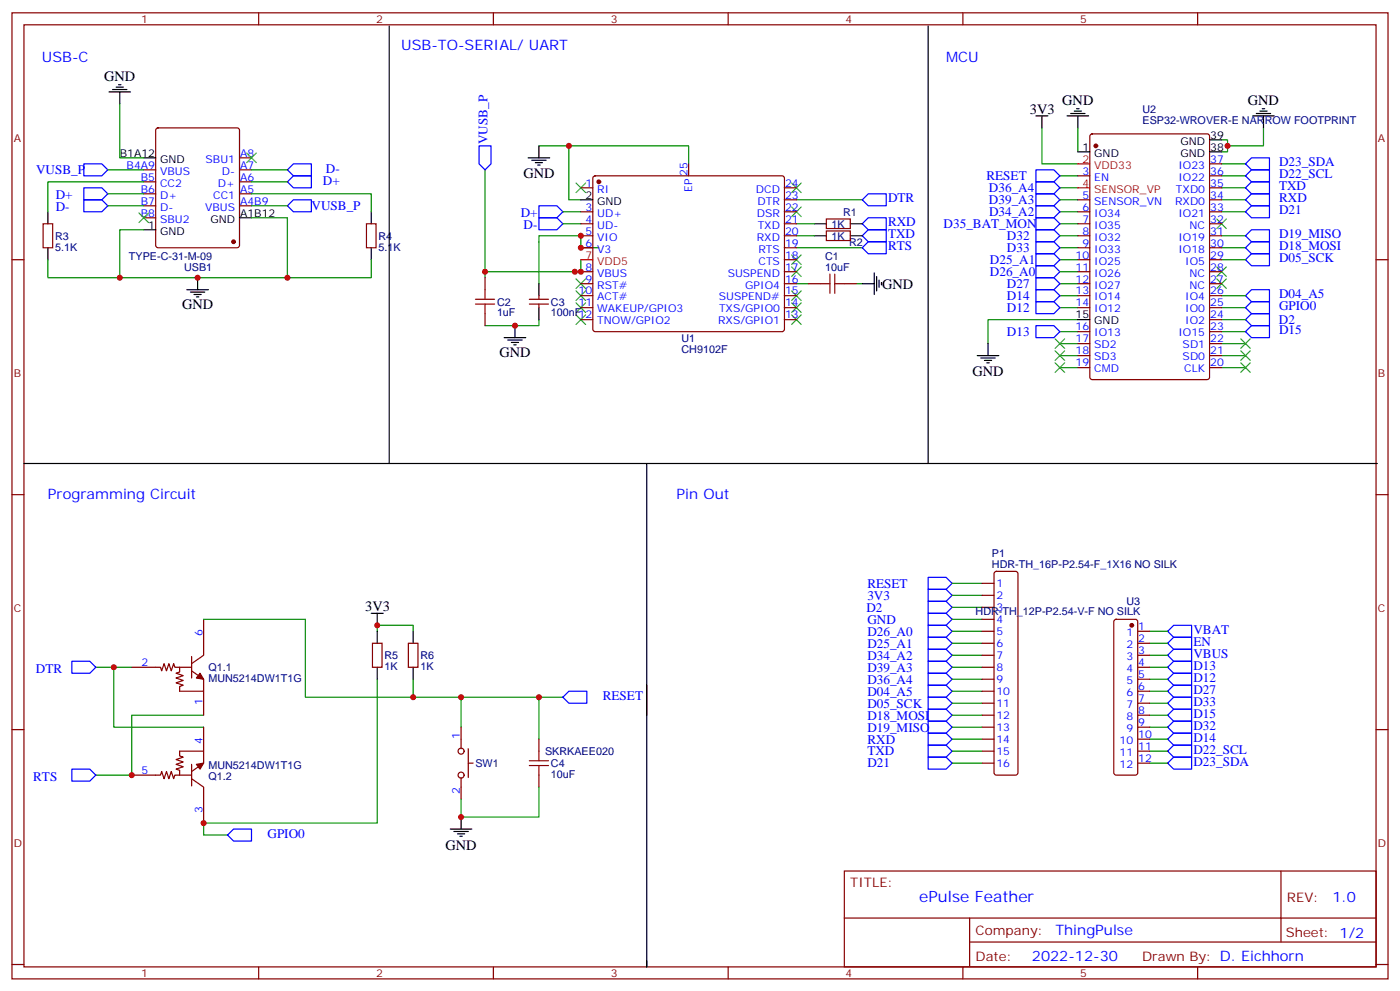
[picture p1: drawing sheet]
<svg xmlns="http://www.w3.org/2000/svg" width="412mm" height="292mm" viewBox="0 0 412 292" stroke-linecap="round" stroke-linejoin="round" font-family="sans-serif">
<g fill="none" stroke="#870000" stroke-width=".35">
<path d="M3.5 3.8h405.4v284.3h-405.4zM7.1 7.3h398.2v277.3h-398.2zM76.2 3.8v3.5M145.3 3.8v3.5M214.5 3.8v3.5M283.6 3.8v3.5M352.8 3.8v3.5M46.1 37.8l.5-.2h23.2l.5 .2 .3 .5v33.9l-.3 .5-.5 .2h-23.2l-.5-.2-.2-.5v-33.9zM321.3 39.6l.4-.2h33.9l.7 .4v71.2l-.5 .7h-34.1l-.6-.4-.1-71.2zM42.3 57h3.6M42.3 53.5h3.6M42.3 50h3.6"/>
<path d="M70.6 57h3.5M70.6 53.5h3.5M70.6 50h3.5M70.6 46.5h3.5M171.1 55.3h3.5M174.9 52l.4-.2h55.1l.5 .2 .2 .5v44.4l-.3 .5-.4 .2h-55.1l-.5-.2-.2-.5v-44.4zM202.8 48.2v3.6M231.1 58.8h3.5M231.1 55.3h3.5M317.5 51.8h3.5M317.5 58.8h3.5M356.3 51.8h3.5"/>
<path d="M356.3 58.8h3.5M356.3 55.3h3.5M356.3 48.2h3.5M3.5 76.4h3.6M12.7 65.9h2.8v7h-2.8zM42.3 60.6h3.6M42.3 64.1h3.6M70.6 60.6h3.5M107.9 65.9h2.9v7h-2.9zM171.1 62.3h3.5M171.1 65.9h3.5M171.1 69.4h3.5"/>
<path d="M171.1 72.9h3.5M171.1 80h3.5M231.1 76.4h3.5M231.1 62.3h3.5M231.1 65.9h3.5M231.1 69.4h3.5M231.1 72.9h3.5M231.1 80h3.5M243.4 64.5h7.1v2.8h-7.1zM243.4 68h7.1v2.8h-7.1zM317.5 76.4h3.5M317.5 62.3h3.5"/>
<path d="M317.5 65.9h3.5M317.5 69.4h3.5M317.5 72.9h3.5M317.5 80h3.5M356.3 76.4h3.5M356.3 62.3h3.5M356.3 65.9h3.5M356.3 69.4h3.5M356.3 72.9h3.5M356.3 80h3.5M405.3 76.4h3.6M142.9 81.7v3.6"/>
<path d="M142.9 92.3v3.5M155.9 88.1h5.7M155.9 89.5h5.7M158.7 87v1.1M158.7 89.5v1.1M171.1 83.5h3.5M171.1 87h3.5M171.1 90.6h3.5M171.1 94.1h3.5M231.1 83.5h3.5M231.1 87h3.5M231.1 90.6h3.5"/>
<path d="M231.1 94.1h3.5M238.1 83.5h3.6M248.7 83.5h3.5M317.5 83.5h3.5M317.5 87h3.5M317.5 90.6h3.5M317.5 97.6h3.5M356.3 83.5h3.5M356.3 87h3.5M356.3 90.6h3.5M356.3 97.6h3.5M356.3 94.1h3.5"/>
<path d="M317.5 101.1h3.5M317.5 104.7h3.5M317.5 108.2h3.5M356.3 101.1h3.5M356.3 104.7h3.5M356.3 108.2h3.5M3.5 145.6h3.6M405.3 145.6h3.6M289.3 171.7h3.5M289.3 175.2h3.5M289.3 178.8h3.5M293 168.4l.5-.2h5.7l.5 .2 .2 .5v58.5l-.3 .5-.4 .2h-5.7l-.5-.2-.2-.5v-58.5z"/>
<path d="M38.8 196.4h8.5l.3 1 .7-2.1 .7 2.1 .7-2.1 .7 2.1 .8-2.1 .3 1.1h4.9M52.9 196.4v1.4l-1 .4 2.1 .7-2.1 .7 2.1 .7-2.1 .7 2.1 .7-1.1 .3v1.4h7.1v-3.5l-3.6-2.5M56.4 193.2v6.4M60 182.3v10.6l-3.6 2.4M109.7 189.3h2.8v7.1h-2.8zM120.3 189.3h2.8v7.1h-2.8zM289.3 196.4h3.5M289.3 182.3h3.5M289.3 185.8h3.5M289.3 189.3h3.5M289.3 192.9h3.5M289.3 199.9h3.5"/>
<path d="M328.3 182.5l.5-.2h5.6l.5 .2 .2 .5v44.4l-.2 .5-.5 .2h-5.6l-.5-.2-.2-.5v-44.4zM335.1 196.4h3.6M335.1 185.8h3.6M335.1 189.3h3.6M335.1 192.9h3.6M335.1 199.9h3.6M3.5 214.7h3.6M60 203.4v7.1M60 214v7.1M135.8 214v6.4M158.7 217.6v3.5M289.3 203.4h3.5"/>
<path d="M289.3 207h3.5M289.3 210.5h3.5M289.3 214h3.5M289.3 217.6h3.5M335.1 203.4h3.6M335.1 207h3.6M335.1 210.5h3.6M335.1 214h3.6M335.1 217.6h3.6M405.3 214.7h3.6M38.8 228.1h8.5l.3-1 .7 2.1 .7-2.1 .7 2.1 .7-2.1 .8 2.1 .3-1.1h4.9M56.4 229.2l3.6 2.5v10.6"/>
<path d="M56.4 227.1l3.6-2.5v-3.5h-7.1v1.4l1.1 .3-2.1 .8 2.1 .7-2.1 .7 2.1 .7-2.1 .7 1 .3v1.4M56.4 225v6.3M135.8 228.8v6.4M137.9 224.6h1.4M137.9 220.4v8.4M158.7 228.1v3.6M289.3 224.6h3.5M289.3 221.1h3.5M335.1 224.6h3.6M335.1 221.1h3.6M248.7 256.4h156.6v28.2h-156.6zM377.3 256.4v20.9"/>
<path d="M248.7 270.2h156.5M285.6 277.3h119.6M285.6 270.2v14.1M3.5 283.9h3.6M76.2 284.6v3.5M145.3 284.6v3.5M214.5 284.6v3.5M283.6 284.6v3.5M352.8 284.6v3.5M405.3 283.9h3.6"/>
<circle cx="135.8" cy="228.1" r=".88"/>
<circle cx="135.8" cy="221.1" r=".88"/>
</g>
<g fill="none" stroke="#008700" stroke-width=".35">
<path d="M35.3 30.6v15.9h7M306.9 37.6v10.6h10.6M317.5 37.6v7.1M372.2 37.6v5.3h-10.6M31.7 50h10.6M31.7 57h10.6M42.3 53.5h-28.2v8.8M74.1 57h35.3v5.3M74.1 50h10.6M74.1 53.5h10.6M142.9 50v30h28.2M158.7 42.9h8.9v15.9h3.5"/>
<path d="M167.6 42.9h35.2v5.3M234.6 58.8h19.4M312.2 55.3h5.3M312.2 51.8h5.3M312.2 58.8h5.3M359.8 41.2h1.8v3.5h-1.8M359.8 55.3h7.1M359.8 51.8h7.1M359.8 48.2h7.1M359.8 58.8h7.1M14.1 76.4v5.3h21.2M31.7 60.6h10.6"/>
<path d="M74.1 64.1h10.6v17.6h-49.4v-14.1h7M74.1 60.6h10.6M109.4 76.4v5.3h-24.7M142.9 80v1.7M165.8 62.3h5.3M165.8 65.9h5.3M171.1 76.4v3.6h-1.8M176.4 72.9h-5.3v-3.5h-12.4v14.1M234.6 69.4h5.3M234.6 72.9h19.4M234.6 65.9h5.3M312.2 62.3h5.3"/>
<path d="M312.2 69.4h5.3M312.2 72.9h5.3M312.2 76.4h5.3M312.2 65.9h5.3M312.2 80h5.3M359.8 62.3h7.1M359.8 69.4h7.1M359.8 72.9h7.1M359.8 76.4h7.1M158.7 94.1v1.7h-15.8M234.6 83.5h3.5M252.2 83.5h1.8"/>
<path d="M312.2 90.6h5.3M312.2 97.6h5.3M312.2 87h5.3M312.2 83.5h5.3M317.5 94.1h-26.5v7M359.8 90.6h7.1M359.8 97.6h7.1M359.8 87h7.1M359.8 94.1h7.1M312.2 108.2h5.3M312.2 104.7h5.3M312.2 101.1h5.3"/>
<path d="M359.8 108.2h7.1M359.8 104.7h7.1M359.8 101.1h7.1M280.5 171.7h8.8M280.5 175.2h8.8M280.5 178.8h8.8M28.2 196.4h10.6M33.5 196.4v17.6h26.5M60 182.3h30v22.9h31.7v-5.3M111.1 199.9v42.4h-51.1v3.5h7M111.1 185.8v-1.8h10.6v1.8M280.5 196.4h8.8"/>
<path d="M280.5 182.3h8.8M280.5 185.8h8.8M280.5 189.3h8.8M280.5 192.9h8.8M280.5 199.9h8.8M338.7 196.4h5.3M338.7 185.8h5.3M338.7 189.3h5.3M338.7 192.9h5.3M338.7 199.9h5.3M60 210.5h-21.2v17.6h-10.6M121.7 205.2h14.1"/>
<path d="M158.7 205.2v12.4M165.8 205.2h-30v8.8M280.5 203.4h8.8M280.5 207h8.8M280.5 210.5h8.8M280.5 214h8.8M280.5 217.6h8.8M338.7 203.4h5.3M338.7 207h5.3M338.7 210.5h5.3M338.7 214h5.3M338.7 217.6h5.3"/>
<path d="M158.7 231.7v8.8h-22.9v-5.3M280.5 221.1h8.8M280.5 224.6h8.8M338.7 221.1h5.3M338.7 224.6h5.3"/>
</g>
<g fill="#870000" stroke="#870000" stroke-width=".35">
<path d="M57.9 225l2.1-.4-1.1 1.8z"/>
<path d="M58.9 198.2l1.1 1.7-2.1-.3z"/>
<circle cx="322.8" cy="42.9" r=".53"/>
<circle cx="333.4" cy="184" r=".53"/>
<circle cx="68.8" cy="71.2" r=".53"/>
<circle cx="176.4" cy="53.5" r=".53"/>
</g>
<g fill="none" stroke="#00f" stroke-width=".35">
<path d="M24.7 48.2h5.3l1.7 1.8-1.7 1.8h-5.3zM24.7 55.3h5.3l1.7 1.7-1.7 1.8h-5.3zM24.7 58.8h5.3l1.7 1.8-1.7 1.7h-5.3zM84.7 53.5l1.7-1.7h5.3v3.5h-5.3zM84.7 50l1.7-1.8h5.3v3.6h-5.3zM141.1 42.9h3.5v5.3l-1.7 1.8-1.8-1.8zM254 58.8l1.8-1.8h5.3v3.6h-5.3zM305.2 53.5h5.2l1.8 1.8-1.8 1.7h-5.2zM305.2 50h5.2l1.8 1.8-1.8 1.7h-5.2zM305.2 57h5.2l1.8 1.8-1.8 1.8h-5.2zM366.9 58.8l1.8-1.8h5.2v3.6h-5.2zM366.9 55.3l1.8-1.8h5.2v3.5h-5.2z"/>
<path d="M366.9 51.8l1.8-1.8h5.2v3.5h-5.2zM366.9 48.2l1.8-1.7h5.2v3.5h-5.2zM84.7 60.6l1.7-1.8h5.3v3.5h-5.3zM158.7 64.1h5.3l1.8 1.8-1.8 1.7h-5.3zM158.7 60.6h5.3l1.8 1.7-1.8 1.8h-5.3zM254 69.4l1.8-1.8h5.3v3.6h-5.3zM254 65.9l1.8-1.8h5.3v3.5h-5.3zM254 72.9l1.8-1.7h5.3v3.5h-5.3zM305.2 74.7h5.2l1.8 1.7-1.8 1.8h-5.2zM305.2 71.2h5.2l1.8 1.7-1.8 1.8h-5.2zM305.2 64.1h5.2l1.8 1.8-1.8 1.7h-5.2zM305.2 60.6h5.2l1.8 1.7-1.8 1.8h-5.2z"/>
<path d="M305.2 67.6h5.2l1.8 1.8-1.8 1.8h-5.2zM305.2 78.2h5.2l1.8 1.8-1.8 1.7h-5.2zM366.9 72.9l1.8-1.7h5.2v3.5h-5.2zM366.9 69.4l1.8-1.8h5.2v3.6h-5.2zM366.9 62.3l1.8-1.7h5.2v3.5h-5.2zM366.9 76.4l1.8-1.7h5.2v3.5h-5.2zM305.2 95.8h5.2l1.8 1.8-1.8 1.8h-5.2zM305.2 88.8h5.2l1.8 1.8-1.8 1.7h-5.2zM305.2 85.3h5.2l1.8 1.7-1.8 1.8h-5.2zM305.2 81.7h5.2l1.8 1.8-1.8 1.8h-5.2zM366.9 97.6l1.8-1.8h5.2v3.6h-5.2zM366.9 90.6l1.8-1.8h5.2v3.5h-5.2z"/>
<path d="M366.9 87l1.8-1.7h5.2v3.5h-5.2zM366.9 94.1l1.8-1.8h5.2v3.5h-5.2zM273.4 173.5h5.3l1.8 1.7-1.8 1.8h-5.3zM273.4 169.9h5.3l1.8 1.8-1.8 1.8h-5.3zM273.4 177h5.3l1.8 1.8-1.8 1.7h-5.3zM21.2 194.6h5.3l1.7 1.8-1.7 1.8h-5.3zM273.4 198.2h5.3l1.8 1.7-1.8 1.8h-5.3zM273.4 194.6h5.3l1.8 1.8-1.8 1.8h-5.3zM273.4 191.1h5.3l1.8 1.8-1.8 1.7h-5.3zM273.4 187.6h5.3l1.8 1.7-1.8 1.8h-5.3zM273.4 184h5.3l1.8 1.8-1.8 1.8h-5.3zM273.4 180.5h5.3l1.8 1.8-1.8 1.7h-5.3z"/>
<path d="M344 185.8l1.7-1.8h5.3v3.6h-5.3zM344 189.3l1.7-1.7h5.3v3.5h-5.3zM344 192.9l1.7-1.8h5.3v3.5h-5.3zM344 196.4l1.7-1.8h5.3v3.6h-5.3zM345.7 198.2h5.3v3.5h-5.3l-1.7-1.8zM165.8 205.2l1.8-1.8h5.3v3.6h-5.3zM273.4 219.3h5.3l1.8 1.8-1.8 1.7h-5.3zM273.4 215.8h5.3l1.8 1.8-1.8 1.7h-5.3zM273.4 212.3h5.3l1.8 1.7-1.8 1.8h-5.3zM273.4 208.7h5.3l1.8 1.8-1.8 1.8h-5.3zM273.4 205.2h5.3l1.8 1.8-1.8 1.7h-5.3zM273.4 201.7h5.3l1.8 1.7-1.8 1.8h-5.3z"/>
<path d="M344 203.4l1.7-1.7h5.3v3.5h-5.3zM344 207l1.7-1.8h5.3v3.5h-5.3zM344 214l1.7-1.7h5.3v3.5h-5.3zM344 217.6l1.7-1.8h5.3v3.5h-5.3zM345.7 208.7h5.3v3.6h-5.3l-1.7-1.8zM21.2 226.4h5.3l1.7 1.7-1.7 1.8h-5.3zM273.4 222.8h5.3l1.8 1.8-1.8 1.8h-5.3zM344 221.1l1.7-1.8h5.3v3.5h-5.3zM344 224.6l1.7-1.8h5.3v3.6h-5.3zM67 245.8l1.8-1.8h5.3v3.5h-5.3z"/>
</g>
<g fill="none" stroke="#000" stroke-width=".35">
<path d="M114.7 7.7v128.7M273.4 7.7v128.7M32.1 27.1h6.4M33.2 26.4h4.2M34.2 25.6h2.1M34.9 24.9h.7M35.3 27.1v3.5M305.2 34.1h3.5M306.9 34.1v3.5M314.3 34.1h6.4M315.4 33.4h4.2M316.4 32.7h2.2"/>
<path d="M317.1 32h.8M317.5 34.1v3.5M369 34.1h6.4M370.1 33.4h4.2M371.1 32.7h2.1M371.8 32h.7M372.2 34.1v3.5M42.3 46.5h3.6M155.6 46.5h6.3M156.6 47.2h4.3M157.7 47.9h2.1M158.4 48.6h.7"/>
<path d="M158.7 42.9v3.6M171.1 58.8h3.5M317.5 44.7h3.5M356.3 44.7h3.5M356.3 41.2h3.5M14.1 62.3v3.6M14.1 72.9v3.5M42.3 67.6h3.6M70.6 64.1h3.5M109.4 62.3v3.6M109.4 72.9v3.5M239.9 65.9h3.5"/>
<path d="M239.9 69.4h3.5M250.5 65.9h3.5M250.5 69.4h3.5M55 85.3h6.4M56.1 86h4.2M57.1 86.7h2.2M57.9 87.4h.7M58.2 81.7v3.6M148.5 99.4h6.4M151.7 95.8v3.6M158.7 83.5v3.5M158.7 90.6v3.5"/>
<path d="M254 83.5h3.5M257.5 80.3v6.4M258.2 81.4v4.2M258.9 82.4v2.2M259.6 83.1v.8M317.5 94.1h3.5M149.6 100.1h4.2M150.6 100.8h2.2M151.3 101.5h.7M287.9 104.7h6.3M288.9 105.4h4.3M290 106.1h2.1"/>
<path d="M290.7 106.8h.7M291 101.1v3.6M7.1 136.4h183.4v74.1M190.5 136.4h215.2M109.4 180.5h3.5M111.1 180.5v3.5M111.1 185.8v3.5M111.1 196.4v3.5M121.7 185.8v3.5M121.7 196.4v3.5M190.5 201.7v82.9v-1.8M132.6 244h6.4"/>
<path d="M133.7 244.7h4.2M134.8 245.4h2.1M135.5 246.1h.7M135.8 240.5v3.5"/>
</g>
<g fill="none" stroke="#3c3" stroke-width=".35">
<path d="M72.7 45l2.8 2.9M75.5 45l-2.8 2.9M169.7 53.9l2.8 2.8M172.5 53.9l-2.8 2.8M233.2 53.9l2.8 2.8M236 53.9l-2.8 2.8M40.9 62.7l2.8 2.8M43.7 62.7l-2.8 2.8M233.2 60.9l2.8 2.8M233.2 75l2.8 2.9M233.2 78.6l2.8 2.8M236 60.9l-2.8 2.8"/>
<path d="M236 75l-2.8 2.9M236 78.6l-2.8 2.8M358.4 64.5l2.8 2.8M358.4 78.6l2.8 2.8M361.2 64.5l-2.8 2.8M361.2 78.6l-2.8 2.8M169.7 92.7l2.8 2.8M169.7 89.1l2.8 2.9M169.7 82.1l2.8 2.8M169.7 85.6l2.8 2.8M172.5 92.7l-2.8 2.8M172.5 89.1l-2.8 2.9"/>
<path d="M172.5 82.1l-2.8 2.8M172.5 85.6l-2.8 2.8M233.2 85.6l2.8 2.8M233.2 89.1l2.8 2.9M233.2 92.7l2.8 2.8M236 85.6l-2.8 2.8M236 89.1l-2.8 2.9M236 92.7l-2.8 2.8M310.8 99.7l2.8 2.9M313.6 99.7l-2.8 2.9M358.4 82.1l2.8 2.8M361.2 82.1l-2.8 2.8"/>
<path d="M365.5 99.7l2.8 2.9M368.3 99.7l-2.8 2.9M310.8 103.3l2.8 2.8M310.8 106.8l2.8 2.8M313.6 103.3l-2.8 2.8M313.6 106.8l-2.8 2.8M365.5 103.3l2.8 2.8M365.5 106.8l2.8 2.8M368.3 103.3l-2.8 2.8M368.3 106.8l-2.8 2.8"/>
</g>
<path d="M140.1 89.5h5.6M140.1 88.1h5.6M142.9 85.3v2.8M142.9 89.5v2.8M241.7 83.5h2.8M244.5 80.7v5.6M245.9 80.7v5.6M245.9 83.5h2.8M155.9 225.3h5.7M155.9 223.9h5.7M158.7 221.1v2.8M158.7 225.3v2.8" fill="none" stroke="#a10000" stroke-width=".35"/>
<path d="M317.5 48.2h3.5M317.5 55.3h3.5M171.1 76.4h3.5" fill="none" stroke="#f00" stroke-width=".35"/>
<g fill="#c00">
<circle cx="60" cy="242.3" r=".88"/>
<circle cx="33.5" cy="196.4" r=".88"/>
<circle cx="38.8" cy="228.1" r=".88"/>
<circle cx="111.1" cy="184" r=".88"/>
<circle cx="361.6" cy="42.9" r=".88"/>
<circle cx="121.7" cy="205.2" r=".88"/>
<circle cx="158.8" cy="205.2" r=".88"/>
<circle cx="167.6" cy="42.9" r=".88"/>
<circle cx="142.9" cy="80" r=".88"/>
<circle cx="135.8" cy="205.2" r=".88"/>
<circle cx="135.8" cy="240.5" r=".88"/>
<circle cx="151.7" cy="95.8" r=".88"/>
<circle cx="58.2" cy="81.7" r=".88"/>
<circle cx="35.3" cy="81.7" r=".88"/>
<circle cx="84.7" cy="81.7" r=".88"/>
<circle cx="169.3" cy="80" r=".88"/>
<circle cx="171.1" cy="69.4" r=".88"/>
<circle cx="171.1" cy="80" r=".88"/>
<circle cx="171.1" cy="72.9" r=".88"/>
</g>
<text font-size="4.6" fill="#00f" x="270.8" y="265.4">ePulse Feather</text>
<g font-size="4.2" fill="#00f">
<text x="118.2" y="14.7">USB-TO-SERIAL/ UART</text>
<text x="12.3" y="18.2">USB-C</text>
<text x="278.7" y="18.2">MCU</text>
<text x="14.1" y="147">Programming Circuit</text>
<text x="199.3" y="147">Pin Out</text>
<text x="392.5" y="265.6">1.0</text>
<text x="310.9" y="275.2">ThingPulse</text>
<text x="304" y="283">2022-12-30</text>
</g>
<g font-size="4.2">
<text x="30.7" y="23.9">GND</text>
<text x="303.4" y="33.4">3V3</text>
<text x="312.9" y="30.9">GND</text>
<text x="367.6" y="30.9">GND</text>
<text x="154.2" y="52.5">GND</text>
<text x="259.8" y="84.9">GND</text>
<text x="53.6" y="90.9">GND</text>
<text x="147.1" y="105">GND</text>
<text x="286.5" y="110.8">GND</text>
<text x="107.6" y="179.8">3V3</text>
<text x="131.2" y="250.1">GND</text>
</g>
<g font-size="3.9" fill="#00f">
<text x="143.7" y="42.4" transform="rotate(-90 143.7 42.4)">VUSB_P</text>
<text x="10.6" y="51.2">VUSB_P</text>
<text x="96" y="50.8">D-</text>
<text x="290.6" y="53">RESET</text>
<text x="376.8" y="52.5">D22_SCL</text>
<text x="376.8" y="49">D23_SDA</text>
<text x="16.4" y="58.7">D+</text>
<text x="95.1" y="54.3">D+</text>
<text x="261.6" y="59.6">DTR</text>
<text x="291.3" y="56.6">D36_A4</text>
<text x="376.8" y="59.6">RXD</text>
<text x="376.8" y="56.1">TXD</text>
<text x="16.4" y="62.2">D-</text>
<text x="91.8" y="61.8">VUSB_P</text>
<text x="153.4" y="64">D+</text>
<text x="291.3" y="60.1">D39_A3</text>
<text x="291.3" y="63.6">D34_A2</text>
<text x="376.8" y="63.1">D21</text>
<text x="154.3" y="67.5">D-</text>
<text x="261.6" y="70.2">TXD</text>
<text x="261.6" y="66.6">RXD</text>
<text x="278" y="67.1">D35_BAT_MON</text>
<text x="296.6" y="70.7">D32</text>
<text x="376.8" y="70.2">D19_MISO</text>
<text x="261.6" y="73.7">RTS</text>
<text x="291.6" y="77.7">D25_A1</text>
<text x="296.6" y="74.2">D33</text>
<text x="376.8" y="73.7">D18_MOSI</text>
<text x="376.8" y="77.2">D05_SCK</text>
<text x="291.6" y="81.3">D26_A0</text>
<text x="296.6" y="88.3">D14</text>
<text x="296.6" y="84.8">D27</text>
<text x="376.8" y="87.8">D04_A5</text>
<text x="296.6" y="91.8">D12</text>
<text x="376.7" y="95.4">D2</text>
<text x="376.8" y="91.3">GPIO0</text>
<text x="296.6" y="98.9">D13</text>
<text x="376.8" y="98.4">D15</text>
<text x="255.5" y="173">RESET</text>
<text x="255.5" y="176.5">3V3</text>
<text x="255.2" y="180">D2</text>
<text x="255.5" y="183.6">GND</text>
<text x="255.5" y="190.6">D25_A1</text>
<text x="255.5" y="187.1">D26_A0</text>
<text x="351.5" y="186.6">VBAT</text>
<text x="351.5" y="190.1">EN</text>
<text x="255.5" y="197.7">D39_A3</text>
<text x="255.5" y="194.1">D34_A2</text>
<text x="351.5" y="193.7">VBUS</text>
<text x="351.5" y="197.2">D13</text>
<text x="10.6" y="198.2">DTR</text>
<text x="255.5" y="201.2">D36_A4</text>
<text x="351.5" y="200.7">D12</text>
<text x="177.6" y="205.9">RESET</text>
<text x="255.5" y="208.3">D05_SCK</text>
<text x="255.5" y="204.7">D04_A5</text>
<text x="351.5" y="204.2">D27</text>
<text x="351.5" y="207.8">D33</text>
<text x="255.5" y="215.3">D19_MISO</text>
<text x="255.5" y="211.8">D18_MOSI</text>
<text x="351.5" y="211.3">D15</text>
<text x="351.5" y="214.8">D32</text>
<text x="255.5" y="218.8">RXD</text>
<text x="351.5" y="218.4">D14</text>
<text x="351.5" y="221.9">D22_SCL</text>
<text x="255.5" y="225.9">D21</text>
<text x="255.5" y="222.4">TXD</text>
<text x="351.5" y="225.4">D23_SDA</text>
<text x="9.8" y="230">RTS</text>
<text x="78.8" y="246.5">GPIO0</text>
</g>
<g font-size="3.9" fill="#800">
<text x="250.5" y="260.9">TITLE:</text>
<text x="379.1" y="265.6">REV:</text>
<text x="287.4" y="275.1">Company:</text>
<text x="378.7" y="275.8">Sheet: 1/2</text>
<text x="287.4" y="282.8">Date:</text>
<text x="336.4" y="282.9">Drawn By: D. Eichhorn</text>
</g>
<g font-size="3.2" fill="#800">
<text x="41.6" y="6.8">1</text>
<text x="110.8" y="6.8">2</text>
<text x="179.9" y="6.8">3</text>
<text x="249.1" y="6.8">4</text>
<text x="318.2" y="6.8">5</text>
<text x="4.1" y="41.9">A</text>
<text x="405.9" y="41.9">A</text>
<text x="4.1" y="111">B</text>
<text x="405.9" y="111">B</text>
<text x="4.1" y="180.2">C</text>
<text x="405.9" y="180.2">C</text>
<text x="4.1" y="249.3">D</text>
<text x="405.9" y="249.3">D</text>
<text x="41.6" y="287.6">1</text>
<text x="110.8" y="287.6">2</text>
<text x="179.9" y="287.6">3</text>
<text x="249.1" y="287.6">4</text>
<text x="318.2" y="287.6">5</text>
</g>
<g font-size="3.2" fill="#000080">
<text x="336.6" y="33.2">U2</text>
<text x="336.6" y="36.4">ESP32-WROVER-E NARROW FOOTPRINT</text>
<text x="248.4" y="63.5">R1</text>
<text x="16.2" y="70.5">R3</text>
<text x="111.5" y="70.5">R4</text>
<text x="244.9" y="67">1K</text>
<text x="244.9" y="70.5">1K</text>
<text x="16.2" y="73.7">5.1K</text>
<text x="38" y="76.4">TYPE-C-31-M-09</text>
<text x="111.5" y="73.7">5.1K</text>
<text x="243.1" y="76.4">C1</text>
<text x="250.1" y="72.3">R2</text>
<text x="54.2" y="79.6">USB1</text>
<text x="243.1" y="79.6">10uF</text>
<text x="146.4" y="89.9">C2</text>
<text x="162.3" y="89.9">C3</text>
<text x="146.4" y="93.1">1uF</text>
<text x="162.3" y="93.1">100nF12</text>
<text x="200.7" y="100.6">U1</text>
<text x="200.7" y="103.8">CH9102F</text>
<text x="292.2" y="167.1">HDR-TH_16P-P2.54-F_1X16 NO SILK</text>
<text x="292.2" y="163.9">P1</text>
<text x="331.8" y="177.9">U3</text>
<text x="287.4" y="181.1">HDR-TH_12P-P2.54-V-F NO SILK</text>
<text x="61.4" y="197.5">Q1.1</text>
<text x="113.2" y="197.2">1K</text>
<text x="113.2" y="194">R5</text>
<text x="123.8" y="197.2">1K</text>
<text x="123.8" y="194">R6</text>
<text x="61.4" y="200.7">MUN5214DW1T1G</text>
<text x="61.4" y="226.3">MUN5214DW1T1G</text>
<text x="140.1" y="225.7">SW1</text>
<text x="160.6" y="222.2">SKRKAEE020</text>
<text x="162.3" y="225.8">C4</text>
<text x="61.4" y="229.5">Q1.2</text>
<text x="162.3" y="228.9">10uF</text>
</g>
<g font-size="3.2">
<text x="356.5" y="40.8">39</text>
<text x="35.3" y="46.1">B1A12</text>
<text x="47.2" y="47.9">GND</text>
<text x="318.8" y="44.3">1</text>
<text x="322.3" y="46.1">GND</text>
<text x="347.7" y="46.1">GND</text>
<text x="347.7" y="42.6">GND</text>
<text x="356.5" y="44.3">38</text>
<text x="172.4" y="58.5">2</text>
<text x="62" y="65.5">GND</text>
<text x="70.7" y="63.7">A1B12</text>
<text x="175.9" y="60.2">GND</text>
<text x="43.7" y="67.3">1</text>
<text x="47.2" y="69">GND</text>
<text x="316.8" y="93.7">15</text>
<text x="322.3" y="95.5">GND</text>
</g>
<g font-size="3.2" fill="#00f">
<text x="60.6" y="47.9">SBU1</text>
<text x="70.7" y="46.1">A8</text>
<text x="356.5" y="47.9">37</text>
<text x="37.3" y="49.6">B4A9</text>
<text x="41.5" y="53.2">B5</text>
<text x="47.2" y="51.4">VBUS</text>
<text x="65.4" y="51.4">D-</text>
<text x="70.7" y="53.2">A6</text>
<text x="70.7" y="49.6">A7</text>
<text x="202.5" y="51.8" transform="rotate(-90 202.5 51.8)">25</text>
<text x="318.8" y="51.4">3</text>
<text x="322.3" y="53.2">EN</text>
<text x="347.1" y="53.2">IO22</text>
<text x="347.1" y="49.6">IO23</text>
<text x="356.5" y="51.4">36</text>
<text x="41.5" y="56.7">B6</text>
<text x="47.2" y="54.9">CC2</text>
<text x="47.2" y="58.5">D+</text>
<text x="62.8" y="58.5">CC1</text>
<text x="64.2" y="54.9">D+</text>
<text x="70.7" y="56.7">A5</text>
<text x="172.4" y="54.9">1</text>
<text x="175.9" y="56.7">RI</text>
<text x="203.9" y="56.4" transform="rotate(-90 203.9 56.4)">EP</text>
<text x="222.7" y="56.7">DCD</text>
<text x="231.2" y="58.5">23</text>
<text x="231.2" y="54.9">24</text>
<text x="318.8" y="58.5">5</text>
<text x="346.4" y="56.7">TXD0</text>
<text x="356.5" y="58.5">34</text>
<text x="356.5" y="54.9">35</text>
<text x="41.5" y="60.2">B7</text>
<text x="41.5" y="63.7">B8</text>
<text x="47.2" y="62">D-</text>
<text x="47.2" y="65.5">SBU2</text>
<text x="60.4" y="62">VBUS</text>
<text x="70.7" y="60.2">A4B9</text>
<text x="172.4" y="62">3</text>
<text x="172.4" y="65.5">4</text>
<text x="175.9" y="63.7">UD+</text>
<text x="222.9" y="63.7">DSR</text>
<text x="223.2" y="60.2">DTR</text>
<text x="231.2" y="65.5">21</text>
<text x="231.2" y="62">22</text>
<text x="318.8" y="62">6</text>
<text x="318.8" y="65.5">7</text>
<text x="322.3" y="60.2">SENSOR_VN</text>
<text x="322.3" y="63.7">IO34</text>
<text x="346.2" y="60.2">RXD0</text>
<text x="347.1" y="63.7">IO21</text>
<text x="356.5" y="65.5">32</text>
<text x="356.5" y="62">33</text>
<text x="172.4" y="69">5</text>
<text x="175.9" y="67.3">UD-</text>
<text x="175.9" y="70.8">VIO</text>
<text x="222.9" y="70.8">RXD</text>
<text x="223.2" y="67.3">TXD</text>
<text x="231.2" y="69">20</text>
<text x="318.8" y="69">8</text>
<text x="322.3" y="67.3">IO35</text>
<text x="322.3" y="70.8">IO32</text>
<text x="347.1" y="70.8">IO19</text>
<text x="350.4" y="67.3">NC</text>
<text x="356.5" y="69">31</text>
<text x="172.4" y="72.6">6</text>
<text x="175.9" y="74.3">V3</text>
<text x="223.4" y="77.9">CTS</text>
<text x="223.4" y="74.3">RTS</text>
<text x="231.2" y="76.1">18</text>
<text x="231.2" y="72.6">19</text>
<text x="316.8" y="76.1">10</text>
<text x="318.8" y="72.6">9</text>
<text x="322.3" y="74.3">IO33</text>
<text x="322.3" y="77.9">IO25</text>
<text x="347.1" y="74.3">IO18</text>
<text x="349.2" y="77.9">IO5</text>
<text x="356.5" y="76.1">29</text>
<text x="356.5" y="72.6">30</text>
<text x="172.4" y="79.6">8</text>
<text x="172.4" y="83.1">9</text>
<text x="175.9" y="81.4">VBUS</text>
<text x="214.4" y="81.4">SUSPEND</text>
<text x="231.2" y="83.1">16</text>
<text x="231.2" y="79.6">17</text>
<text x="316.8" y="79.6">11</text>
<text x="316.8" y="83.1">12</text>
<text x="322.3" y="81.4">IO26</text>
<text x="350.4" y="81.4">NC</text>
<text x="356.5" y="83.1">27</text>
<text x="356.5" y="79.6">28</text>
<text x="170.4" y="86.7">10</text>
<text x="175.9" y="84.9">RST#</text>
<text x="175.9" y="88.4">ACT#</text>
<text x="211.8" y="88.4">SUSPEND#</text>
<text x="219.5" y="84.9">GPIO4</text>
<text x="231.2" y="86.7">15</text>
<text x="316.8" y="86.7">13</text>
<text x="322.3" y="84.9">IO27</text>
<text x="322.3" y="88.4">IO14</text>
<text x="349.2" y="88.4">IO4</text>
<text x="350.4" y="84.9">NC</text>
<text x="356.5" y="86.7">26</text>
<text x="170.4" y="90.2">11</text>
<text x="175.9" y="92">WAKEUP/GPIO3</text>
<text x="175.9" y="95.5">TNOW/GPIO2</text>
<text x="211.6" y="95.5">RXS/GPIO1</text>
<text x="211.8" y="92">TXS/GPIO0</text>
<text x="231.2" y="93.7">13</text>
<text x="231.2" y="90.2">14</text>
<text x="316.8" y="90.2">14</text>
<text x="322.3" y="92">IO12</text>
<text x="349.2" y="95.5">IO2</text>
<text x="349.2" y="92">IO0</text>
<text x="356.5" y="93.7">24</text>
<text x="356.5" y="90.2">25</text>
<text x="316.8" y="97.3">16</text>
<text x="316.8" y="100.8">17</text>
<text x="322.3" y="99">IO13</text>
<text x="347.1" y="99">IO15</text>
<text x="356.5" y="100.8">22</text>
<text x="356.5" y="97.3">23</text>
<text x="316.8" y="104.3">18</text>
<text x="316.8" y="107.8">19</text>
<text x="322.3" y="102.6">SD2</text>
<text x="322.3" y="106.1">SD3</text>
<text x="348.4" y="106.1">SD0</text>
<text x="348.4" y="102.6">SD1</text>
<text x="356.5" y="107.8">20</text>
<text x="356.5" y="104.3">21</text>
<text x="322.3" y="109.6">CMD</text>
<text x="348.8" y="109.6">CLK</text>
<text x="293.5" y="172.8">1</text>
<text x="293.5" y="176.3">2</text>
<text x="293.5" y="179.8">3</text>
<text x="293.5" y="183.3">4</text>
<text x="335.3" y="185.5">1</text>
<text x="59.6" y="187.2" transform="rotate(-90 59.6 187.2)">6</text>
<text x="293.5" y="186.9">5</text>
<text x="293.5" y="190.4">6</text>
<text x="331.8" y="187.2">1</text>
<text x="331.8" y="190.7">2</text>
<text x="335.3" y="189">2</text>
<text x="41.7" y="196">2</text>
<text x="293.5" y="193.9">7</text>
<text x="293.5" y="197.4">8</text>
<text x="331.8" y="194.3">3</text>
<text x="331.8" y="197.8">4</text>
<text x="335.3" y="192.5">3</text>
<text x="335.3" y="196">4</text>
<text x="293.5" y="201">9</text>
<text x="331.8" y="201.3">5</text>
<text x="335.3" y="199.6">5</text>
<text x="335.3" y="203.1">6</text>
<text x="59.6" y="207.6" transform="rotate(-90 59.6 207.6)">1</text>
<text x="293.5" y="204.5">10</text>
<text x="293.5" y="208">11</text>
<text x="331.8" y="204.9">6</text>
<text x="331.8" y="208.4">7</text>
<text x="335.3" y="206.6">7</text>
<text x="293.5" y="211.6">12</text>
<text x="293.5" y="215.1">13</text>
<text x="331.8" y="211.9">8</text>
<text x="331.8" y="215.4">9</text>
<text x="335.3" y="210.1">8</text>
<text x="335.3" y="213.7">9</text>
<text x="59.6" y="219" transform="rotate(-90 59.6 219)">4</text>
<text x="135.5" y="217.6" transform="rotate(-90 135.5 217.6)">1</text>
<text x="293.5" y="218.6">14</text>
<text x="329.8" y="219">10</text>
<text x="335.3" y="217.2">10</text>
<text x="335.3" y="220.7">11</text>
<text x="41.7" y="227.8">5</text>
<text x="293.5" y="222.1">15</text>
<text x="293.5" y="225.7">16</text>
<text x="329.8" y="222.5">11</text>
<text x="329.8" y="226">12</text>
<text x="335.3" y="224.3">12</text>
<text x="135.5" y="233.7" transform="rotate(-90 135.5 233.7)">2</text>
<text x="59.6" y="239.3" transform="rotate(-90 59.6 239.3)">3</text>
</g>
<g font-size="3.2" fill="#f00">
<text x="318.8" y="47.9">2</text>
<text x="322.3" y="49.6">VDD33</text>
<text x="318.8" y="54.9">4</text>
<text x="322.3" y="56.7">SENSOR_VP</text>
<text x="172.4" y="76.1">7</text>
<text x="175.9" y="77.9">VDD5</text>
</g>
</svg>
